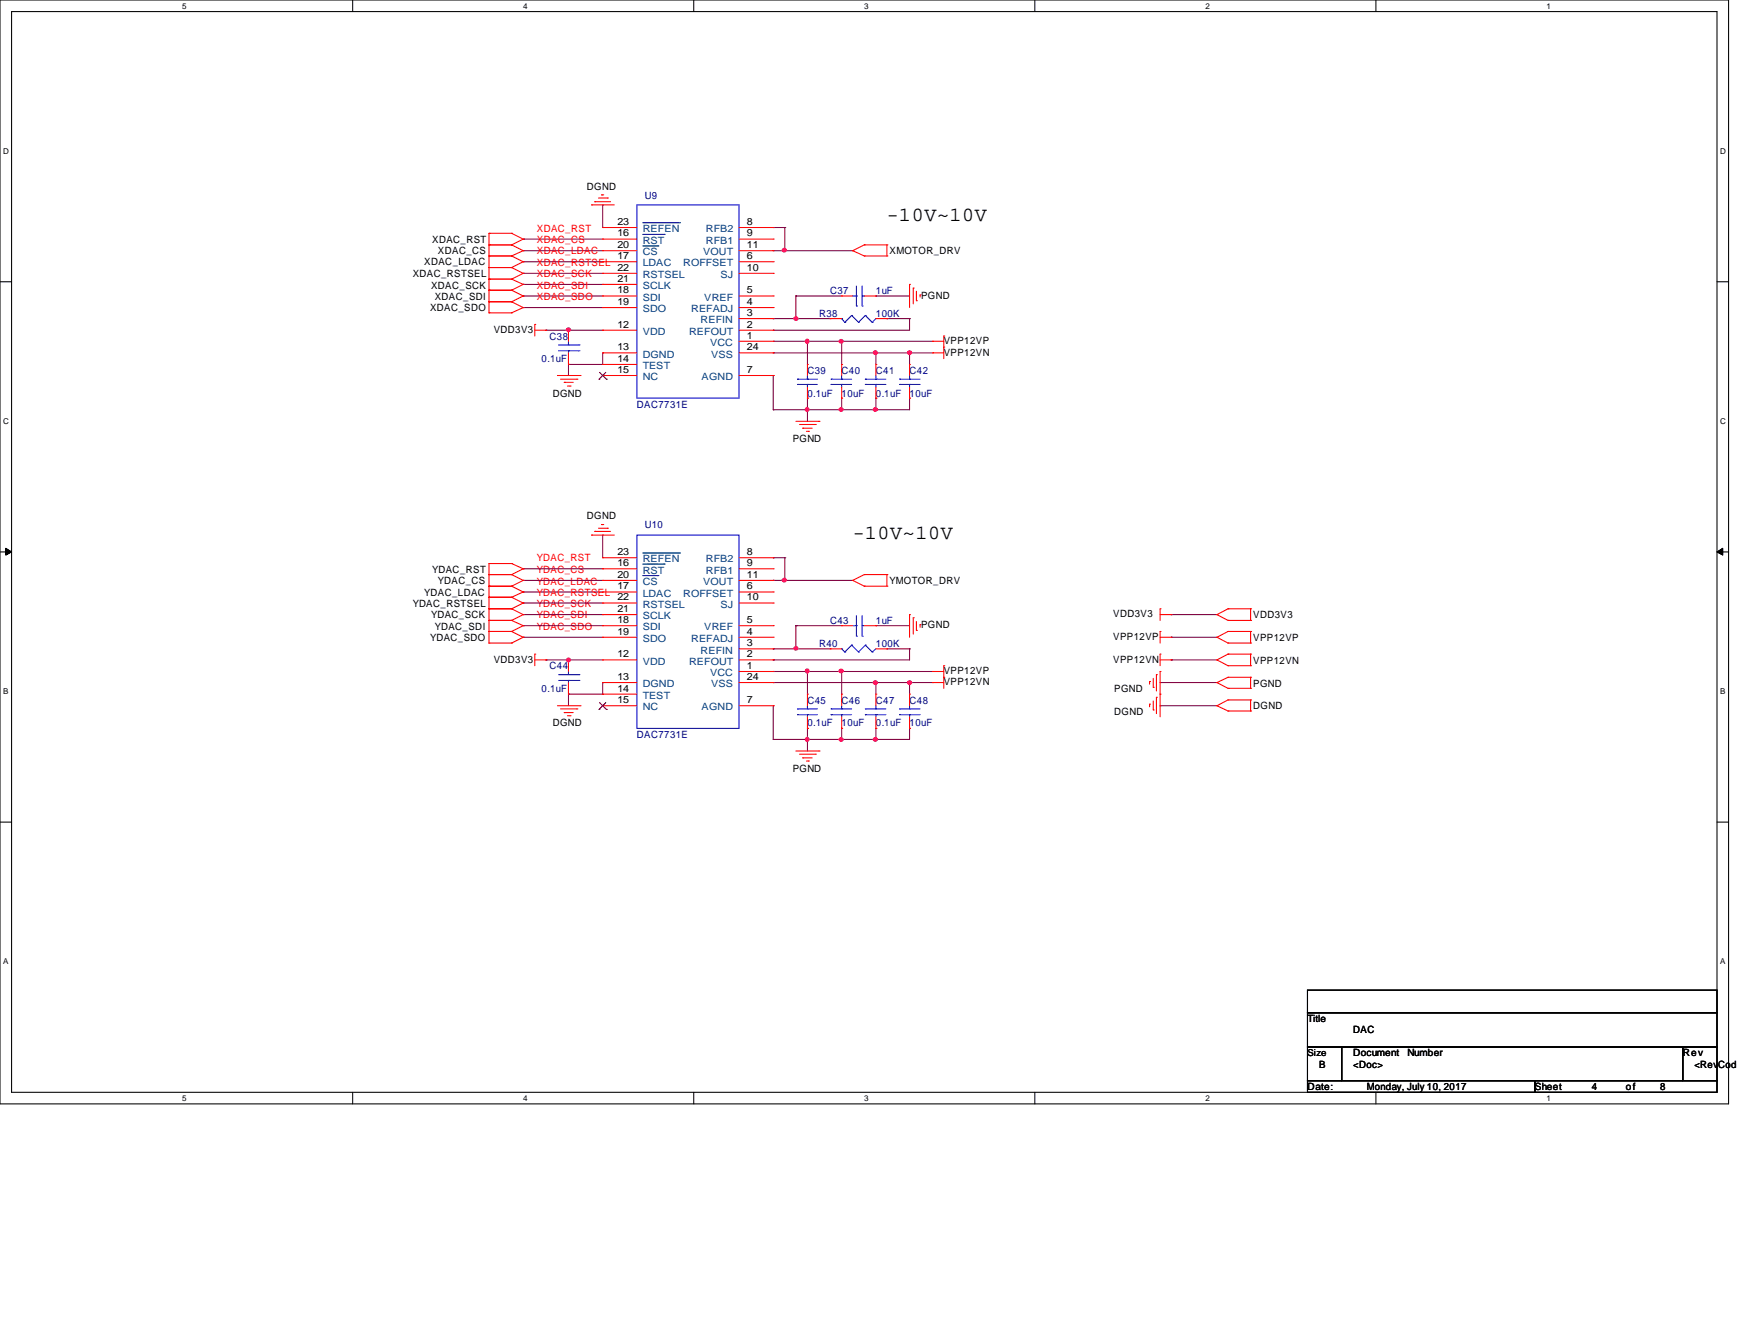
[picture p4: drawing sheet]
<svg xmlns="http://www.w3.org/2000/svg" width="279mm" height="216mm" viewBox="0 0 279 216" stroke-linecap="round" stroke-linejoin="round" font-family="sans-serif">
<path d="M0 0h278v177.5h-278zM1.9 1.9h274.3v173.7h-274.3z" fill="none" stroke="#000" stroke-width=".17"/>
<g fill="#fff">
<path d="M29.3 .3h.7v1.4h-.7z"/>
<path d="M29.3 175.9h.7v1.4h-.7z"/>
</g>
<path d="M56.7 0v1.9M56.7 175.6v1.9" fill="none" stroke="#000" stroke-width=".17"/>
<g fill="#fff">
<path d="M84.2 .3h.6v1.4h-.6z"/>
<path d="M84.2 175.9h.6v1.4h-.6z"/>
</g>
<path d="M111.6 0v1.9M111.6 175.6v1.9" fill="none" stroke="#000" stroke-width=".17"/>
<g fill="#fff">
<path d="M139 .3h.7v1.4h-.7z"/>
<path d="M139 175.9h.7v1.4h-.7z"/>
</g>
<path d="M166.5 0v1.9M166.5 175.6v1.9" fill="none" stroke="#000" stroke-width=".17"/>
<g fill="#fff">
<path d="M193.9 .3h.7v1.4h-.7z"/>
<path d="M193.9 175.9h.7v1.4h-.7z"/>
</g>
<path d="M221.3 0v1.9M221.3 175.6v1.9" fill="none" stroke="#000" stroke-width=".17"/>
<g fill="#fff">
<path d="M248.8 .3h.6v1.4h-.6z"/>
<path d="M248.8 175.9h.6v1.4h-.6z"/>
<path d="M.5 23.5h.9v1.5h-.9z"/>
<path d="M276.7 23.5h.9v1.5h-.9z"/>
<path d="M.5 67h.9v1.4h-.9z"/>
<path d="M276.7 67h.9v1.4h-.9z"/>
</g>
<path d="M0 45.3h1.9M276.2 45.3h1.8" fill="none" stroke="#000" stroke-width=".17"/>
<g fill="#fff">
<path d="M.5 110.4h.9v1.4h-.9z"/>
<path d="M276.7 110.4h.8v1.4h-.8z"/>
</g>
<path d="M0 88.7h1.9M276.2 88.7h1.8" fill="none" stroke="#000" stroke-width=".17"/>
<path d="M.9 88.1l1 .6-1 .5zM276.2 88.7l.9-.6v1.1z" fill="#000"/>
<path d="M.9 88.1l1 .6-1 .5zM276.2 88.7l.9-.6v1.1z" fill="none" stroke="#000" stroke-width=".16"/>
<g fill="#fff">
<path d="M.5 153.8h.8v1.5h-.8z"/>
<path d="M276.7 153.8h.8v1.5h-.8z"/>
</g>
<path d="M0 132.2h1.9M276.2 132.2h1.8" fill="none" stroke="#000" stroke-width=".17"/>
<path d="M129.9 65.9h.1M129.9 64h.1M129.9 64v3.7M135.4 64h.1M135.4 64v1.9" fill="none" stroke="#800040" stroke-width=".17"/>
<circle cx="129.8" cy="65.8" r=".32" fill="#f0f"/>
<circle cx="129.8" cy="65.8" r=".32" fill="none" stroke="#f0f" stroke-width=".17"/>
<path d="M124.4 60.4h.1M124.4 65.9h.1M124.4 60.4v5.5M129.9 65.9h.1M135.4 65.9h.1M140.9 64h.1M140.9 65.9h.1M140.9 64v1.9M146.3 64h.1M146.3 64v1.9h-21.9" fill="none" stroke="#800040" stroke-width=".17"/>
<circle cx="140.8" cy="65.8" r=".32" fill="#f0f"/>
<circle cx="140.8" cy="65.8" r=".32" fill="none" stroke="#f0f" stroke-width=".17"/>
<circle cx="135.3" cy="65.8" r=".32" fill="#f0f"/>
<circle cx="135.3" cy="65.8" r=".32" fill="none" stroke="#f0f" stroke-width=".17"/>
<path d="M124.4 56.7h.1M124.4 56.7h16.5" fill="none" stroke="#800040" stroke-width=".17"/>
<circle cx="140.8" cy="56.7" r=".32" fill="#f0f"/>
<circle cx="140.8" cy="56.7" r=".32" fill="none" stroke="#f0f" stroke-width=".17"/>
<path d="M124.4 54.9h.1M124.4 54.9h5.5" fill="none" stroke="#800040" stroke-width=".17"/>
<circle cx="129.8" cy="54.9" r=".32" fill="#f0f"/>
<circle cx="129.8" cy="54.9" r=".32" fill="none" stroke="#f0f" stroke-width=".17"/>
<path d="M129.9 54.9h.1M129.9 54.9v3.7M129.9 54.9h20.1M135.4 54.9h.1M135.4 54.9v3.7" fill="none" stroke="#800040" stroke-width=".17"/>
<circle cx="135.3" cy="54.9" r=".32" fill="#f0f"/>
<circle cx="135.3" cy="54.9" r=".32" fill="none" stroke="#f0f" stroke-width=".17"/>
<path d="M140.9 56.7h.1M140.9 56.7v1.9M140.9 56.7h9.1M146.3 56.7h.1M146.3 56.7v1.9" fill="none" stroke="#800040" stroke-width=".17"/>
<circle cx="146.3" cy="56.7" r=".32" fill="#f0f"/>
<circle cx="146.3" cy="56.7" r=".32" fill="none" stroke="#f0f" stroke-width=".17"/>
<path d="M124.4 36.6h.1M124.4 36.6h1.8M126.2 36.6h.1M126.2 36.6v3.7h-1.8M124.4 40.3h.1" fill="none" stroke="#800040" stroke-width=".17"/>
<circle cx="126.2" cy="40.2" r=".32" fill="#f0f"/>
<circle cx="126.2" cy="40.2" r=".32" fill="none" stroke="#f0f" stroke-width=".17"/>
<path d="M87.8 53.1h.1M87.8 53.1h3.6M91.4 58.6h.1M91.4 58.6v1.8" fill="none" stroke="#800040" stroke-width=".17"/>
<circle cx="91.5" cy="53" r=".32" fill="#f0f"/>
<circle cx="91.5" cy="53" r=".32" fill="none" stroke="#f0f" stroke-width=".17"/>
<g fill="none" stroke="#800040" stroke-width=".17">
<path d="M84.2 38.4h.1M84.2 38.4h12.7M96.9 32.9h.1M96.9 32.9v3.7M84.2 40.3h.1M84.2 42.1h.1M84.2 43.9h.1M84.2 45.7h.1M84.2 47.6h.1M84.2 49.4h.1M84.2 40.3h12.7M84.2 42.1h12.7"/>
<path d="M84.2 43.9h12.7M84.2 45.7h12.7M84.2 47.6h12.7M84.2 49.4h12.7M91.4 53.1h.1M91.4 58.6h.1M91.4 53.1h5.5M96.9 56.7h.1M96.9 56.7v1.9h-5.5M124.4 51.2h.1M124.4 51.2h3.6"/>
</g>
<circle cx="128" cy="51.2" r=".32" fill="#f0f"/>
<circle cx="128" cy="51.2" r=".32" fill="none" stroke="#f0f" stroke-width=".17"/>
<g fill="none" stroke="#800040" stroke-width=".17">
<path d="M124.4 53.1h.1M128 47.6h.1M128 51.2h.1M128 51.2h5.5M128 47.6h7.4M128 47.6v3.6M140.9 47.6h.1M140.9 47.6h5.4M142.7 51.2h.1M142.7 51.2h3.6M146.3 51.2h.1M146.3 51.2v1.9h-21.9"/>
<path d="M129.9 117.1h.1M129.9 118.9h.1M129.9 117.1v3.6M135.4 117.1h.1M135.4 117.1v1.8"/>
</g>
<circle cx="129.8" cy="118.9" r=".32" fill="#f0f"/>
<circle cx="129.8" cy="118.9" r=".32" fill="none" stroke="#f0f" stroke-width=".17"/>
<path d="M124.4 118.9h.1M124.4 113.5h.1M124.4 113.5v5.4M129.9 118.9h.1M135.4 118.9h.1M140.9 118.9h.1M140.9 117.1h.1M140.9 117.1v1.8M146.3 117.1h.1M146.3 117.1v1.8h-21.9" fill="none" stroke="#800040" stroke-width=".17"/>
<circle cx="140.8" cy="118.9" r=".32" fill="#f0f"/>
<circle cx="140.8" cy="118.9" r=".32" fill="none" stroke="#f0f" stroke-width=".17"/>
<circle cx="135.3" cy="118.9" r=".32" fill="#f0f"/>
<circle cx="135.3" cy="118.9" r=".32" fill="none" stroke="#f0f" stroke-width=".17"/>
<path d="M124.4 107.9h.1M124.4 107.9h11M129.9 107.9h.1M129.9 107.9v3.7" fill="none" stroke="#800040" stroke-width=".17"/>
<circle cx="129.8" cy="107.9" r=".32" fill="#f0f"/>
<circle cx="129.8" cy="107.9" r=".32" fill="none" stroke="#f0f" stroke-width=".17"/>
<path d="M124.4 109.7h.1M124.4 109.7h16.5" fill="none" stroke="#800040" stroke-width=".17"/>
<circle cx="140.8" cy="109.7" r=".32" fill="#f0f"/>
<circle cx="140.8" cy="109.7" r=".32" fill="none" stroke="#f0f" stroke-width=".17"/>
<path d="M135.4 107.9h.1M135.4 107.9h14.6M140.9 109.7h.1M140.9 109.7v1.9" fill="none" stroke="#800040" stroke-width=".17"/>
<circle cx="135.3" cy="107.9" r=".32" fill="#f0f"/>
<circle cx="135.3" cy="107.9" r=".32" fill="none" stroke="#f0f" stroke-width=".17"/>
<path d="M135.4 107.9h.1M135.4 107.9v3.7M140.9 109.7h.1M140.9 109.7h9.1M146.3 109.7h.1M146.3 109.7v1.9" fill="none" stroke="#800040" stroke-width=".17"/>
<circle cx="146.3" cy="109.7" r=".32" fill="#f0f"/>
<circle cx="146.3" cy="109.7" r=".32" fill="none" stroke="#f0f" stroke-width=".17"/>
<path d="M126.2 89.7h.1M126.2 89.7v3.6" fill="none" stroke="#800040" stroke-width=".17"/>
<circle cx="126.2" cy="93.3" r=".32" fill="#f0f"/>
<circle cx="126.2" cy="93.3" r=".32" fill="none" stroke="#f0f" stroke-width=".17"/>
<path d="M124.4 89.7h.1M124.4 93.3h.1M124.4 89.7h1.8M124.4 93.3h1.8M87.8 106.1h.1M87.8 106.1h3.6M91.4 111.6h.1M91.4 111.6v1.9" fill="none" stroke="#800040" stroke-width=".17"/>
<circle cx="91.5" cy="106.1" r=".32" fill="#f0f"/>
<circle cx="91.5" cy="106.1" r=".32" fill="none" stroke="#f0f" stroke-width=".17"/>
<g fill="none" stroke="#800040" stroke-width=".17">
<path d="M84.2 95.2h.1M84.2 93.3h.1M84.2 91.4h.1M84.2 98.8h.1M84.2 96.9h.1M84.2 95.2h12.7M84.2 93.3h12.7M84.2 91.4h12.7M84.2 98.8h12.7M84.2 96.9h12.7M96.9 86h.1M96.9 86v3.7"/>
<path d="M84.2 102.4h.1M84.2 100.6h.1M84.2 102.4h12.7M84.2 100.6h12.7M91.4 106.1h.1M91.4 111.6h.1M91.4 106.1h5.5M96.9 109.7h.1M96.9 109.7v1.9h-5.5M124.4 104.3h.1M124.4 106.1h.1M124.4 104.3h9.1"/>
<path d="M128 104.3h.1M140.9 100.6h.1M140.9 100.6h5.4M142.7 104.3h.1M142.7 104.3h3.6M146.3 104.3h.1M146.3 104.3v1.8h-21.9"/>
</g>
<circle cx="128" cy="104.2" r=".32" fill="#f0f"/>
<circle cx="128" cy="104.2" r=".32" fill="none" stroke="#f0f" stroke-width=".17"/>
<g fill="none" stroke="#800040" stroke-width=".17">
<path d="M126.2 40.3h.1M126.2 40.3h11M126.2 93.3h.1M126.2 93.3h11M188.4 98.8h.1M188.4 98.8h7.3M128 100.6h.1M128 100.6v3.7M128 100.6h7.4M186.6 113.5h.1M186.6 109.7h.1M186.6 113.5h9.1"/>
<path d="M186.6 109.7h9.1M188.4 102.4h.1M188.4 106.1h.1M188.4 102.4h7.3M188.4 106.1h7.3"/>
</g>
<g fill="none" stroke="#f00" stroke-width=".17">
<path d="M78.7 37.5h.1M78.7 39.4h.1M78.7 37.5h3.6M78.7 37.5v12.8M78.7 39.4h3.6M82.3 37.5h.1M82.3 39.4h.1M82.3 37.5l1.9 .9M82.3 39.4l1.9 .9M84.2 38.4h.1M84.2 38.4l-1.9 1M95.2 32.9h.1"/>
<path d="M95.2 32.9h3.6M95.7 32.4h.1M95.7 32.4h2.5M96.3 31.8h1.4M96.8 31.3h.1M96.8 31.3h.3M96.9 38.4h.1M96.9 36.6h.1M96.9 36.6h5.5M96.9 38.4h5.5M97.7 31.8h.1M118.9 36.6h5.5"/>
<path d="M118.9 38.4h5.5M124.4 36.6h.1M124.4 38.4h.1M139 39.4h.1M139 39.4h3.7M139 39.4l-1.8 .9M142.7 39.4h.1M142.7 39.4v1.7M78.7 41.1h.1M78.7 43h.1M78.7 44.9h.1M78.7 46.7h.1"/>
<path d="M78.7 48.5h.1M78.7 50.3h.1M78.7 41.1h3.6M78.7 43h3.6M78.7 44.9h3.6M78.7 46.7h3.6M78.7 48.5h3.6M78.7 50.3h3.6M82.3 41.1h.1M82.3 43h.1M82.3 44.9h.1M82.3 46.7h.1"/>
<path d="M82.3 48.5h.1M82.3 50.3h.1M82.3 41.1l1.9 1M82.3 43l1.9 .9M82.3 44.9l1.9 .8M82.3 46.7l1.9 .9M82.3 48.5l1.9 .9M84.2 40.3h.1M84.2 42.1h.1M84.2 43.9h.1M84.2 45.7h.1M84.2 47.6h.1"/>
<path d="M84.2 49.4h.1M84.2 40.3l-1.9 .8M84.2 42.1l-1.9 .9M84.2 43.9l-1.9 1M84.2 45.7l-1.9 1M84.2 47.6l-1.9 .9M84.2 49.4l-1.9 .9M86 52.2h.1M86 53.1h1.8M86 52.2v1.8M87.8 53.1h.1M91.4 58.6h.1"/>
<path d="M91.4 53.1h.1M91.4 53.1v1.8M91.4 56.7v1.9M96.9 53.1h.1M96.9 56.7h.1M96.9 58.6h.1M96.9 42.1h.1M96.9 47.6h.1M96.9 49.4h.1M96.9 40.3h.1M96.9 45.7h.1M96.9 43.9h.1"/>
<path d="M96.9 56.7h5.5M96.9 53.1h5.5M96.9 49.4h5.5M96.9 47.6h5.5M96.9 42.1h5.5M96.9 43.9h5.5M96.9 40.3h5.5M96.9 58.6h5.5M96.9 45.7h5.5M118.9 54.9h5.5M118.9 56.7h5.5M118.9 53.1h5.5"/>
<path d="M118.9 51.2h5.5M118.9 49.4h5.5M118.9 47.6h5.5M118.9 42.1h5.5M118.9 43.9h5.5M118.9 40.3h5.5M124.4 54.9h.1M124.4 53.1h.1M124.4 51.2h.1M124.4 49.4h.1M124.4 47.6h.1M124.4 42.1h.1"/>
<path d="M124.4 43.9h.1M124.4 40.3h.1M124.4 56.7h.1M129.9 58.6h.1M129.9 58.6v1.8M133.5 51.2h.1M133.5 51.2h1.9M135.4 47.6h.1M135.4 58.6h.1M135.4 47.6h1.8M135.4 58.6v1.8M137.2 40.3h.1"/>
<path d="M137.2 40.3l1.8 .8M139 41.1h.1M139 41.1h3.7M139 47.6h1.9M140.9 58.6h.1M140.9 47.6h.1M140.9 58.6v1.8M140.9 51.2h1.8M142.7 41.1h.1M142.7 51.2h.1M146.3 45.7h.1M146.3 58.6h.1"/>
<path d="M146.3 45.7v3.7M146.3 58.6v1.8M146.9 46.3h.1M146.9 46.3v2.6M147.4 48.3h.1M147.4 46.8v1.5M148 47.4h.1M148 47.4v.4M150 54.9h.1M150 56.7h.1M150 54.9h1.8M150 56.7h1.8"/>
<path d="M151.8 54h.1M151.8 55.8h.1M151.8 54v3.7M89.7 60.4h3.6M90.2 61h2.6M90.8 61.5h.1M90.8 61.5h1.4M91.3 62.1h.4M91.7 62.1h.1M92.8 61h.1M93.3 60.4h.1M96.9 60.4h.1"/>
<path d="M96.9 60.4h5.5M118.9 60.4h5.5M124.4 60.4h.1M128 67.7h3.7M128.6 68.2h2.5M129.1 68.8h.1M129.1 68.8h1.5M129.7 69.3h.3M129.9 64h.1M129.9 62.2v1.8M130 69.3h.1M131.1 68.2h.1"/>
<path d="M131.7 67.7h.1M135.4 64h.1M135.4 62.2v1.8M140.9 64h.1M140.9 62.2v1.8M146.3 64h.1M146.3 62.2v1.8M78.7 90.6h.1M78.7 92.4h.1M78.7 94.2h.1M78.7 96h.1M78.7 97.9h.1"/>
<path d="M78.7 99.7h.1M78.7 97.9h3.6M78.7 99.7h3.6M78.7 90.6v12.8M78.7 90.6h3.6M78.7 92.4h3.6M78.7 94.2h3.6M78.7 96h3.6M82.3 90.6h.1M82.3 92.4h.1M82.3 94.2h.1M82.3 96h.1"/>
<path d="M82.3 97.9h.1M82.3 99.7h.1M82.3 90.6l1.9 .8M82.3 92.4l1.9 .9M82.3 94.2l1.9 1M82.3 96l1.9 .9M82.3 97.9l1.9 .9M82.3 99.7l1.9 .9M84.2 91.4h.1M84.2 93.3h.1M84.2 95.2h.1M84.2 96.9h.1"/>
<path d="M84.2 98.8h.1M84.2 91.4l-1.9 1M84.2 93.3l-1.9 .9M84.2 95.2l-1.9 .8M84.2 96.9l-1.9 1M84.2 98.8l-1.9 .9M95.2 86h.1M95.2 86h3.6M95.7 85.4h.1M95.7 85.4h2.5M96.3 84.9h1.4M96.8 84.3h.1"/>
<path d="M96.8 84.3h.3M96.9 91.4h.1M96.9 95.2h.1M96.9 93.3h.1M96.9 98.8h.1M96.9 96.9h.1M96.9 89.7h.1M96.9 98.8h5.5M96.9 95.2h5.5M96.9 89.7h5.5M96.9 91.4h5.5M96.9 96.9h5.5"/>
<path d="M96.9 93.3h5.5M97.7 84.9h.1M118.9 95.2h5.5M118.9 89.7h5.5M118.9 91.4h5.5M118.9 96.9h5.5M118.9 93.3h5.5M124.4 95.2h.1M124.4 89.7h.1M124.4 91.4h.1M124.4 96.9h.1M124.4 93.3h.1"/>
<path d="M137.2 93.3h.1M137.2 93.3l1.8 .9M139 92.4h.1M139 94.2h.1M139 92.4h3.7M139 94.2h3.7M139 92.4l-1.8 .9M142.7 92.4h.1M142.7 94.2h.1M142.7 92.4v1.8M146.3 98.8h.1M146.3 98.8v3.6"/>
<path d="M146.9 99.3h.1M146.9 99.3v2.6M147.4 99.9v1.4M186.6 97.9h.1M186.6 98.8h1.8M186.6 97.9v1.8M188.4 98.8h.1M195.7 98.8h.1M195.7 98.8l1.8 .9M197.5 97.9h.1M197.5 99.7h.1M197.5 97.9l-1.8 .9"/>
<path d="M197.5 97.9h3.7M197.5 99.7h3.7M201.2 97.9h.1M201.2 99.7h.1M201.2 97.9v1.8M78.7 101.5h.1M78.7 103.4h.1M78.7 101.5h3.6M78.7 103.4h3.6M82.3 101.5h.1M82.3 103.4h.1M82.3 101.5l1.9 .9"/>
<path d="M84.2 100.6h.1M84.2 102.4h.1M84.2 100.6l-1.9 .9M84.2 102.4l-1.9 1M86 105.2h.1M86 105.2v1.8M86 106.1h1.8M87.8 106.1h.1M89.7 113.5h3.6M90.2 114h2.6M90.8 114.6h.1M90.8 114.6h1.4"/>
<path d="M91.3 115.1h.4M91.4 111.6h.1M91.4 106.1h.1M91.4 106.1v1.8M91.4 109.7v1.9M91.7 115.1h.1M92.8 114h.1M93.3 113.5h.1M96.9 106.1h.1M96.9 109.7h.1M96.9 111.6h.1M96.9 113.5h.1"/>
<path d="M96.9 100.6h.1M96.9 102.4h.1M96.9 109.7h5.5M96.9 106.1h5.5M96.9 102.4h5.5M96.9 113.5h5.5M96.9 100.6h5.5M96.9 111.6h5.5M118.9 107.9h5.5M118.9 109.7h5.5M118.9 106.1h5.5M118.9 102.4h5.5"/>
<path d="M118.9 113.5h5.5M118.9 104.3h5.5M118.9 100.6h5.5M124.4 107.9h.1M124.4 106.1h.1M124.4 104.3h.1M124.4 102.4h.1M124.4 100.6h.1M124.4 113.5h.1M124.4 109.7h.1M129.9 117.1h.1M129.9 111.6h.1"/>
<path d="M129.9 111.6v1.9M129.9 115.2v1.9M133.5 104.3h.1M133.5 104.3h1.9M135.4 100.6h.1M135.4 117.1h.1M135.4 111.6h.1M135.4 100.6h1.8M135.4 111.6v1.9M135.4 115.2v1.9M139 100.6h1.9M140.9 100.6h.1"/>
<path d="M140.9 117.1h.1M140.9 111.6h.1M140.9 111.6v1.9M140.9 115.2v1.9M140.9 104.3h1.8M142.7 104.3h.1M146.3 117.1h.1M146.3 111.6h.1M146.3 111.6v1.9M146.3 115.2v1.9M147.4 101.3h.1M148 100.4h.1"/>
<path d="M148 100.4v.4M150 107.9h.1M150 109.7h.1M150 107.9h1.8M150 109.7h1.8M151.8 107h.1M151.8 108.9h.1M151.8 107v3.7M184.9 113.2h.1M184.9 109.6h.1M184.9 109.6v.4M184.9 113.2v.4"/>
<path d="M185.5 114.1h.1M185.5 110.5h.1M185.5 109.1v1.4M185.5 112.7v1.4M186 112.1h.1M186 108.5h.1M186 108.5v2.6M186 112.1v2.6M186.6 101.5h.1M186.6 105.2h.1M186.6 111.6h.1M186.6 107.9h.1"/>
<path d="M186.6 106.1h1.8M186.6 101.5v1.9M186.6 105.2v1.8M186.6 107.9v7.3M186.6 102.4h1.8M188.4 102.4h.1M188.4 106.1h.1M195.7 113.5h.1M195.7 102.4h.1M195.7 106.1h.1M195.7 109.7h.1M195.7 113.5l1.8 .8"/>
<path d="M195.7 102.4l1.8 1M195.7 106.1l1.8 .9M195.7 109.7l1.8 1M197.5 112.5h.1M197.5 114.3h.1M197.5 101.5h.1M197.5 103.4h.1M197.5 105.2h.1M197.5 107h.1M197.5 108.9h.1M197.5 110.7h.1M197.5 112.5l-1.8 1"/>
<path d="M197.5 112.5h3.7M197.5 114.3h3.7M197.5 101.5l-1.8 .9M197.5 101.5h3.7M197.5 103.4h3.7M197.5 105.2l-1.8 .9M197.5 105.2h3.7M197.5 107h3.7M197.5 108.9l-1.8 .8M197.5 108.9h3.7M197.5 110.7h3.7M201.2 112.5h.1"/>
<path d="M201.2 114.3h.1M201.2 101.5h.1M201.2 103.4h.1M201.2 105.2h.1M201.2 107h.1M201.2 108.9h.1M201.2 110.7h.1M201.2 101.5v1.9M201.2 105.2v1.8M201.2 108.9v1.8M201.2 112.5v1.8M128 120.7h3.7"/>
<path d="M128.6 121.2h2.5M129.1 121.8h.1M129.1 121.8h1.5M129.7 122.3h.3M130 122.3h.1M131.1 121.2h.1M131.7 120.7h.1"/>
</g>
<path d="M210.3 159.2h65.9v3.6h-65.9zM210.3 162.8h65.9v5.5h-65.9zM210.3 168.3h5.5v5.4h-5.5zM210.3 173.7h36.6v1.9h-36.6zM215.8 168.3h54.9v5.4h-54.9zM246.9 173.7h29.3v1.9h-29.3zM270.7 168.3h5.5v5.4h-5.5z" fill="none" stroke="#000" stroke-width=".17"/>
<g fill="none" stroke="#00f" stroke-width=".17">
<path d="M102.4 32.9h16.5v31.1h-16.5zM89.8 55.5h3.3M89.8 56.4h3.3M91.4 56.4h.1M91.4 55.5h.1M91.4 54.9v.6M91.4 56.4v.3M93.1 55.5h.1M93.1 56.4h.1M135.4 51.2h.1M135.4 51.2l.5 .6M135.9 51.8h.1"/>
<path d="M137 50.7h.1M137 50.7l1.1 1.1M137 50.7l-1.1 1.1M137.2 47.6h.6M137.8 49.2h.1M137.8 47.6h.1M137.8 46v3.2M138.1 51.8h.1M138.7 47.6h.1M138.7 49.2h.1M138.7 46v3.2M138.7 47.6h.3"/>
<path d="M139.2 50.7h.1M139.2 50.7l1.1 1.1M139.2 50.7l-1.1 1.1M140.3 51.8h.1M140.9 51.2l-.6 .6M128.3 61h.1M128.3 61.8h.1M128.3 61h3.2M128.3 61.8h3.2M129.9 61.8h.1M129.9 61h.1M129.9 60.4v.6"/>
<path d="M129.9 61.8v.4M133.7 61h.1M133.7 61.8h.1M133.7 61h3.3M133.7 61.8h3.3M135.4 61.8h.1M135.4 61h.1M135.4 60.4v.6M135.4 61.8v.4M139.2 61h.1M139.2 61.8h.1M139.2 61h3.3"/>
<path d="M139.2 61.8h3.3M140.9 61.8h.1M140.9 61h.1M140.9 60.4v.6M140.9 61.8v.4M144.7 61h.1M144.7 61.8h.1M144.7 61h3.3M144.7 61.8h3.3M146.3 61.8h.1M146.3 61h.1M146.3 60.4v.6"/>
<path d="M146.3 61.8v.4M102.4 86h16.5v31.1h-16.5zM137.8 99v3.3M138.7 99v3.3M89.8 108.5h3.3M89.8 109.4h3.3M91.4 109.4h.1M91.4 108.5h.1M91.4 107.9v.6M91.4 109.4v.3M93.1 108.5h.1M93.1 109.4h.1"/>
<path d="M128.3 114h.1M128.3 114.9h.1M128.3 114h3.2M128.3 114.9h3.2M129.9 114.9h.1M129.9 114h.1M129.9 113.5v.5M129.9 114.9v.3M133.7 114h.1M133.7 114.9h.1M133.7 114h3.3M133.7 114.9h3.3"/>
<path d="M135.4 114.9h.1M135.4 114h.1M135.4 104.3h.1M135.4 113.5v.5M135.4 114.9v.3M135.4 104.3l.5 .5M135.9 104.8h.1M137 103.7h.1M137 103.7l1.1 1.1M137 103.7l-1.1 1.1M137.2 100.6h.6M137.8 102.3h.1"/>
<path d="M137.8 100.6h.1M138.1 104.8h.1M138.7 100.6h.1M138.7 102.3h.1M138.7 100.6h.3M139.2 114h.1M139.2 114.9h.1M139.2 103.7h.1M139.2 114h3.3M139.2 114.9h3.3M139.2 103.7l1.1 1.1M139.2 103.7l-1.1 1.1"/>
<path d="M140.3 104.8h.1M140.9 114.9h.1M140.9 114h.1M140.9 113.5v.5M140.9 114.9v.3M140.9 104.3l-.6 .5M144.7 114h.1M144.7 114.9h.1M144.7 114h3.3M144.7 114.9h3.3M146.3 114.9h.1M146.3 114h.1"/>
<path d="M146.3 113.5v.5M146.3 114.9v.3"/>
</g>
<path d="M96.4 59.9l1.1 1.1M97.5 59.9l-1.1 1.1M96.4 61h.1M97.5 61h.1M96.4 114h.1M96.4 112.9l1.1 1.1M97.5 112.9l-1.1 1.1M97.5 114h.1" fill="none" stroke="#804000" stroke-width=".16"/>
<path d="M103.4 37.7h3.4M103.4 39.5h2.4M103.4 35.8h5.9M105.8 39.5h.1M106.8 37.7h.1M109.3 35.8h.1M103.4 90.7h3.4M103.4 92.5h2.4M103.4 88.9h5.9M105.8 92.5h.1M106.8 90.7h.1M109.3 88.9h.1" fill="none" stroke="#004080" stroke-width=".16"/>
<circle cx="129.8" cy="65.8" r=".32" fill="#f0f"/>
<circle cx="129.8" cy="65.8" r=".32" fill="none" stroke="#f0f" stroke-width=".17"/>
<circle cx="140.8" cy="65.8" r=".32" fill="#f0f"/>
<circle cx="140.8" cy="65.8" r=".32" fill="none" stroke="#f0f" stroke-width=".17"/>
<circle cx="135.3" cy="65.8" r=".32" fill="#f0f"/>
<circle cx="135.3" cy="65.8" r=".32" fill="none" stroke="#f0f" stroke-width=".17"/>
<circle cx="140.8" cy="56.7" r=".32" fill="#f0f"/>
<circle cx="140.8" cy="56.7" r=".32" fill="none" stroke="#f0f" stroke-width=".17"/>
<circle cx="129.8" cy="54.9" r=".32" fill="#f0f"/>
<circle cx="129.8" cy="54.9" r=".32" fill="none" stroke="#f0f" stroke-width=".17"/>
<circle cx="135.3" cy="54.9" r=".32" fill="#f0f"/>
<circle cx="135.3" cy="54.9" r=".32" fill="none" stroke="#f0f" stroke-width=".17"/>
<circle cx="146.3" cy="56.7" r=".32" fill="#f0f"/>
<circle cx="146.3" cy="56.7" r=".32" fill="none" stroke="#f0f" stroke-width=".17"/>
<circle cx="126.2" cy="40.2" r=".32" fill="#f0f"/>
<circle cx="126.2" cy="40.2" r=".32" fill="none" stroke="#f0f" stroke-width=".17"/>
<circle cx="91.5" cy="53" r=".32" fill="#f0f"/>
<circle cx="91.5" cy="53" r=".32" fill="none" stroke="#f0f" stroke-width=".17"/>
<circle cx="128" cy="51.2" r=".32" fill="#f0f"/>
<circle cx="128" cy="51.2" r=".32" fill="none" stroke="#f0f" stroke-width=".17"/>
<circle cx="129.8" cy="118.9" r=".32" fill="#f0f"/>
<circle cx="129.8" cy="118.9" r=".32" fill="none" stroke="#f0f" stroke-width=".17"/>
<circle cx="140.8" cy="118.9" r=".32" fill="#f0f"/>
<circle cx="140.8" cy="118.9" r=".32" fill="none" stroke="#f0f" stroke-width=".17"/>
<circle cx="135.3" cy="118.9" r=".32" fill="#f0f"/>
<circle cx="135.3" cy="118.9" r=".32" fill="none" stroke="#f0f" stroke-width=".17"/>
<circle cx="129.8" cy="107.9" r=".32" fill="#f0f"/>
<circle cx="129.8" cy="107.9" r=".32" fill="none" stroke="#f0f" stroke-width=".17"/>
<circle cx="140.8" cy="109.7" r=".32" fill="#f0f"/>
<circle cx="140.8" cy="109.7" r=".32" fill="none" stroke="#f0f" stroke-width=".17"/>
<circle cx="135.3" cy="107.9" r=".32" fill="#f0f"/>
<circle cx="135.3" cy="107.9" r=".32" fill="none" stroke="#f0f" stroke-width=".17"/>
<circle cx="146.3" cy="109.7" r=".32" fill="#f0f"/>
<circle cx="146.3" cy="109.7" r=".32" fill="none" stroke="#f0f" stroke-width=".17"/>
<circle cx="126.2" cy="93.3" r=".32" fill="#f0f"/>
<circle cx="126.2" cy="93.3" r=".32" fill="none" stroke="#f0f" stroke-width=".17"/>
<circle cx="91.5" cy="106.1" r=".32" fill="#f0f"/>
<circle cx="91.5" cy="106.1" r=".32" fill="none" stroke="#f0f" stroke-width=".17"/>
<circle cx="128" cy="104.2" r=".32" fill="#f0f"/>
<circle cx="128" cy="104.2" r=".32" fill="none" stroke="#f0f" stroke-width=".17"/>
<g font-size="3.2">
<text x="142.7" y="35.5">-10V~10V</text>
<text x="137.2" y="86.7">-10V~10V</text>
</g>
<g font-size="1.6">
<text x="94.4" y="30.5">DGND</text>
<text x="69.5" y="39">XDAC_RST</text>
<text x="70.4" y="40.9">XDAC_CS</text>
<text x="99.3" y="41.7">17</text>
<text x="99.3" y="38">16</text>
<text x="99.3" y="39.9">20</text>
<text x="99.3" y="36.2">23</text>
<text x="120.1" y="39.9">11</text>
<text x="120.1" y="41.7">6</text>
<text x="120.1" y="36.2">8</text>
<text x="120.1" y="38">9</text>
<text x="143.1" y="40.9">XMOTOR_DRV</text>
<text x="66.4" y="44.5">XDAC_RSTSEL</text>
<text x="68.2" y="42.7">XDAC_LDAC</text>
<text x="69.3" y="46.4">XDAC_SCK</text>
<text x="99.3" y="47.2">18</text>
<text x="99.3" y="45.3">21</text>
<text x="99.3" y="43.5">22</text>
<text x="120.1" y="43.5">10</text>
<text x="120.1" y="47.2">5</text>
<text x="69.2" y="50">XDAC_SDO</text>
<text x="69.9" y="48.2">XDAC_SDI</text>
<text x="79.4" y="53.5">VDD3V3</text>
<text x="99.3" y="52.7">12</text>
<text x="99.3" y="49">19</text>
<text x="120.1" y="50.8">3</text>
<text x="120.1" y="49">4</text>
<text x="120.1" y="52.7">2</text>
<text x="148.2" y="48">PGND</text>
<text x="99.3" y="56.3">13</text>
<text x="99.3" y="58.2">14</text>
<text x="99.3" y="59.9">15</text>
<text x="120.1" y="56.3">24</text>
<text x="120.1" y="59.9">7</text>
<text x="120.1" y="54.4">1</text>
<text x="151.8" y="55.3">VPP12VP</text>
<text x="151.8" y="57.2">VPP12VN</text>
<text x="88.9" y="63.8">DGND</text>
<text x="127.5" y="71">PGND</text>
<text x="94.4" y="83.5">DGND</text>
<text x="99.3" y="89.2">23</text>
<text x="120.1" y="89.2">8</text>
<text x="68.2" y="95.8">YDAC_LDAC</text>
<text x="69.5" y="92.1">YDAC_RST</text>
<text x="70.4" y="93.9">YDAC_CS</text>
<text x="99.3" y="94.7">17</text>
<text x="99.3" y="91">16</text>
<text x="99.3" y="92.9">20</text>
<text x="120.1" y="92.9">11</text>
<text x="120.1" y="94.7">6</text>
<text x="120.1" y="91">9</text>
<text x="143.1" y="93.9">YMOTOR_DRV</text>
<text x="66.4" y="97.5">YDAC_RSTSEL</text>
<text x="69.3" y="99.4">YDAC_SCK</text>
<text x="69.9" y="101.3">YDAC_SDI</text>
<text x="99.3" y="100.2">18</text>
<text x="99.3" y="98.4">21</text>
<text x="99.3" y="96.5">22</text>
<text x="120.1" y="96.5">10</text>
<text x="120.1" y="100.2">5</text>
<text x="148.2" y="101">PGND</text>
<text x="179.1" y="99.2">VDD3V3</text>
<text x="201.6" y="99.4">VDD3V3</text>
<text x="69.2" y="103">YDAC_SDO</text>
<text x="79.4" y="106.5">VDD3V3</text>
<text x="99.3" y="105.7">12</text>
<text x="99.3" y="102">19</text>
<text x="120.1" y="103.9">3</text>
<text x="120.1" y="107.5">1</text>
<text x="120.1" y="102">4</text>
<text x="120.1" y="105.7">2</text>
<text x="179.1" y="102.9">VPP12VP</text>
<text x="179.1" y="106.5">VPP12VN</text>
<text x="201.6" y="103">VPP12VP</text>
<text x="201.6" y="106.7">VPP12VN</text>
<text x="99.3" y="109.3">13</text>
<text x="99.3" y="111.2">14</text>
<text x="99.3" y="113">15</text>
<text x="120.1" y="109.3">24</text>
<text x="120.1" y="113">7</text>
<text x="151.8" y="108.4">VPP12VP</text>
<text x="151.8" y="110.2">VPP12VN</text>
<text x="179.2" y="111.3">PGND</text>
<text x="201.6" y="110.4">PGND</text>
<text x="88.9" y="116.8">DGND</text>
<text x="179.2" y="115">DGND</text>
<text x="201.6" y="114">DGND</text>
<text x="127.5" y="124.1">PGND</text>
<text x="210.3" y="164.3">Title</text>
<text x="217.7" y="166.1">DAC</text>
<text x="212.2" y="171.6">B</text>
<text x="217.7" y="169.8">Document</text>
<text x="217.7" y="171.6">&lt;Doc&gt;</text>
<text x="226.4" y="169.8">Number</text>
<text x="270.7" y="169.8">Rev</text>
<text x="272.5" y="171.6">&lt;RevCode&gt;</text>
<text x="210.3" y="175.3">Date:</text>
<text x="219.9" y="175.3">Monday, July 10, 2017</text>
<text x="246.9" y="175.3">Sheet</text>
<text x="256" y="175.3">4</text>
<text x="261.5" y="175.3">of</text>
<text x="267" y="175.3">8</text>
</g>
<g font-size="1.6" fill="#000080">
<text x="103.7" y="31.9">U9</text>
<text x="133.5" y="47.2">C37</text>
<text x="140.9" y="47.2">1uF</text>
<text x="131.7" y="51">R38</text>
<text x="140.9" y="51">100K</text>
<text x="87.1" y="58.3">0.1uF</text>
<text x="88.4" y="54.6">C38</text>
<text x="102.4" y="65.5">DAC7731E</text>
<text x="129.9" y="60.1">C39</text>
<text x="129.9" y="63.8">0.1uF</text>
<text x="135.4" y="60.1">C40</text>
<text x="135.4" y="63.8">10uF</text>
<text x="140.9" y="60.1">C41</text>
<text x="140.9" y="63.8">0.1uF</text>
<text x="146.3" y="60.1">C42</text>
<text x="146.3" y="63.8">10uF</text>
<text x="103.7" y="84.9">U10</text>
<text x="133.5" y="100.3">C43</text>
<text x="140.9" y="100.3">1uF</text>
<text x="88.4" y="107.6">C44</text>
<text x="131.7" y="104">R40</text>
<text x="140.9" y="104">100K</text>
<text x="87.1" y="111.3">0.1uF</text>
<text x="129.9" y="113.1">C45</text>
<text x="135.4" y="113.1">C46</text>
<text x="140.9" y="113.1">C47</text>
<text x="146.3" y="113.1">C48</text>
<text x="102.4" y="118.6">DAC7731E</text>
<text x="129.9" y="116.8">0.1uF</text>
<text x="135.4" y="116.8">10uF</text>
<text x="140.9" y="116.8">0.1uF</text>
<text x="146.3" y="116.8">10uF</text>
</g>
<g font-size="1.6" fill="#f00">
<text x="86.4" y="37.3">XDAC_RST</text>
<text x="86.4" y="39.1">XDAC_CS</text>
<text x="86.4" y="40.9">XDAC_LDAC</text>
<text x="86.4" y="42.8">XDAC_RSTSEL</text>
<text x="86.4" y="44.5">XDAC_SCK</text>
<text x="86.4" y="46.4">XDAC_SDI</text>
<text x="86.4" y="48.3">XDAC_SDO</text>
<text x="86.4" y="94">YDAC_LDAC</text>
<text x="86.4" y="92.1">YDAC_CS</text>
<text x="86.4" y="90.3">YDAC_RST</text>
<text x="86.4" y="95.8">YDAC_RSTSEL</text>
<text x="86.4" y="101.3">YDAC_SDO</text>
<text x="86.4" y="99.4">YDAC_SDI</text>
<text x="86.4" y="97.6">YDAC_SCK</text>
</g>
<g font-size="1.6" fill="#004080">
<text x="103.4" y="39.2">RST</text>
<text x="103.4" y="41.1">CS</text>
<text x="103.4" y="37.3">REFEN</text>
<text x="113.1" y="41.1">VOUT</text>
<text x="113.5" y="37.3">RFB2</text>
<text x="113.5" y="39.2">RFB1</text>
<text x="103.4" y="42.8">LDAC</text>
<text x="103.4" y="46.5">SCLK</text>
<text x="103.4" y="44.7">RSTSEL</text>
<text x="109.9" y="42.8">ROFFSET</text>
<text x="115.9" y="44.7">SJ</text>
<text x="103.4" y="53.8">VDD</text>
<text x="103.4" y="48.3">SDI</text>
<text x="103.4" y="50.2">SDO</text>
<text x="110.8" y="53.8">REFOUT</text>
<text x="111.2" y="50.2">REFADJ</text>
<text x="112.7" y="52">REFIN</text>
<text x="113.3" y="48.3">VREF</text>
<text x="103.4" y="57.5">DGND</text>
<text x="103.4" y="59.4">TEST</text>
<text x="114.2" y="55.6">VCC</text>
<text x="114.4" y="57.5">VSS</text>
<text x="103.4" y="61.1">NC</text>
<text x="112.9" y="61.1">AGND</text>
<text x="103.4" y="92.2">RST</text>
<text x="103.4" y="95.9">LDAC</text>
<text x="103.4" y="94.1">CS</text>
<text x="103.4" y="90.4">REFEN</text>
<text x="109.9" y="95.9">ROFFSET</text>
<text x="113.1" y="94.1">VOUT</text>
<text x="113.5" y="90.4">RFB2</text>
<text x="113.5" y="92.2">RFB1</text>
<text x="103.4" y="101.3">SDI</text>
<text x="103.4" y="99.6">SCLK</text>
<text x="103.4" y="97.7">RSTSEL</text>
<text x="113.3" y="101.3">VREF</text>
<text x="115.9" y="97.7">SJ</text>
<text x="103.4" y="106.8">VDD</text>
<text x="103.4" y="103.2">SDO</text>
<text x="110.8" y="106.8">REFOUT</text>
<text x="111.2" y="103.2">REFADJ</text>
<text x="112.7" y="105.1">REFIN</text>
<text x="103.4" y="110.5">DGND</text>
<text x="103.4" y="112.4">TEST</text>
<text x="114.2" y="108.7">VCC</text>
<text x="114.4" y="110.5">VSS</text>
<text x="103.4" y="114.2">NC</text>
<text x="112.9" y="114.2">AGND</text>
</g>
<text font-size="1.5" x="210.3" y="169.8">Size</text>
<g font-size="1.3">
<text x="29.3" y="1.4">5</text>
<text x="84.2" y="1.4">4</text>
<text x="139" y="1.4">3</text>
<text x="193.9" y="1.4">2</text>
<text x="248.8" y="1.4">1</text>
<text x=".5" y="24.7">D</text>
<text x="276.7" y="24.7">D</text>
<text x=".5" y="68.2">C</text>
<text x="276.7" y="68.2">C</text>
<text x=".5" y="111.6">B</text>
<text x="276.7" y="111.6">B</text>
<text x=".5" y="155">A</text>
<text x="276.7" y="155">A</text>
<text x="29.3" y="177">5</text>
<text x="84.2" y="177">4</text>
<text x="139" y="177">3</text>
<text x="193.9" y="177">2</text>
<text x="248.8" y="177">1</text>
</g>
</svg>
